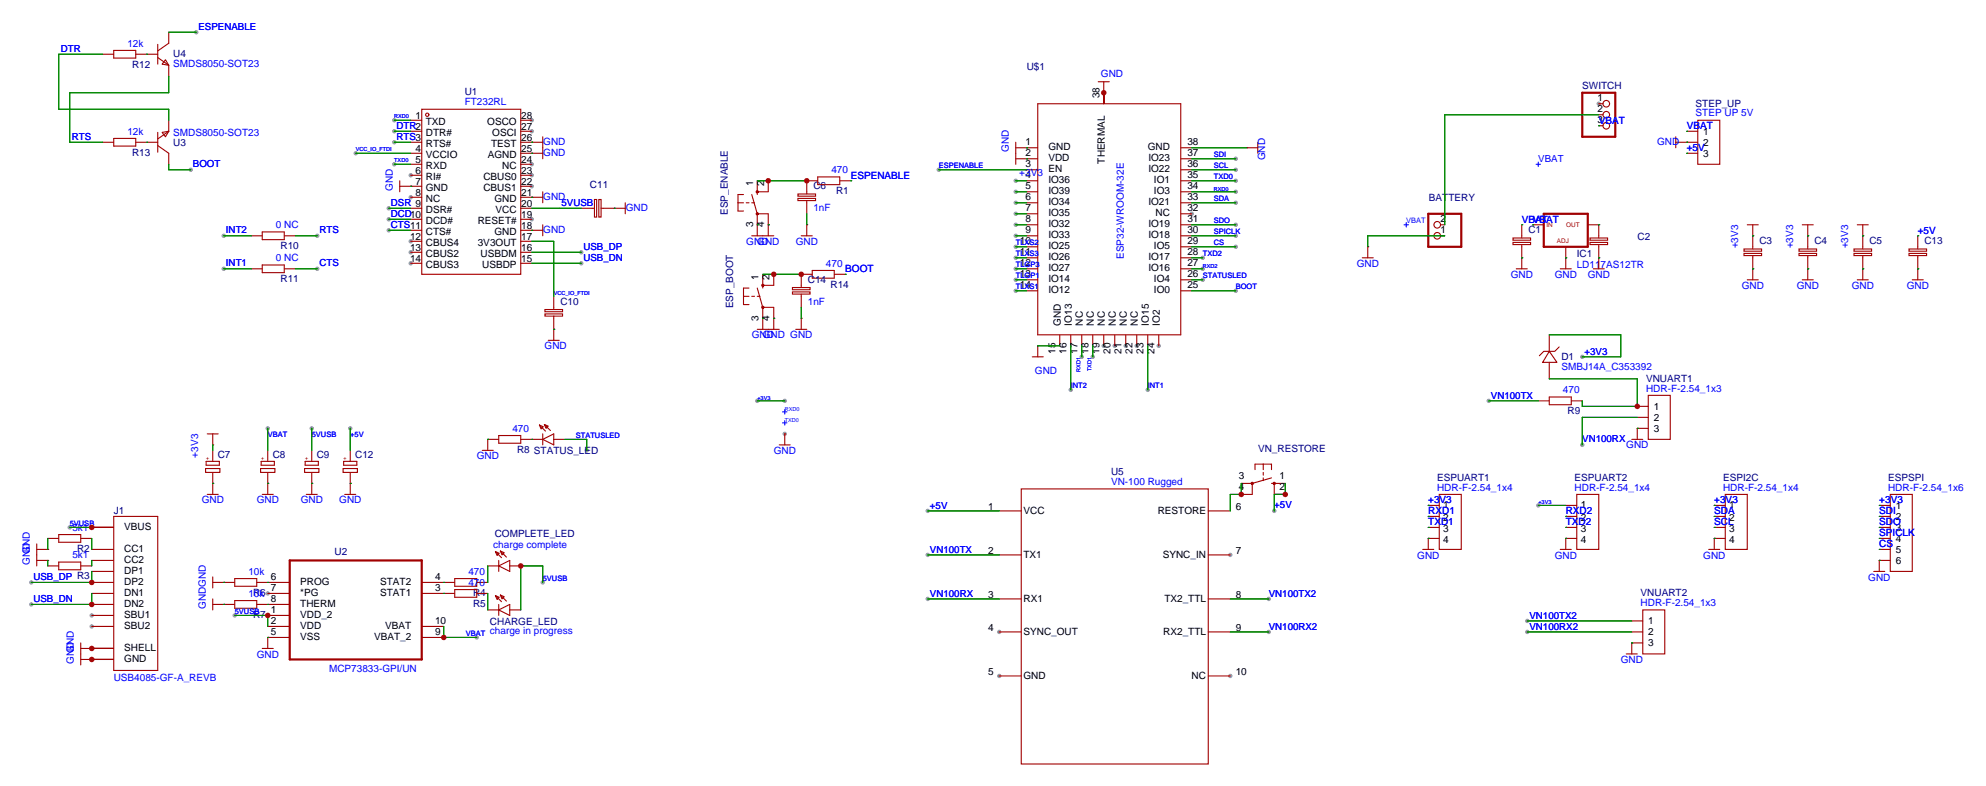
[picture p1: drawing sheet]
<svg xmlns="http://www.w3.org/2000/svg" width="459mm" height="181mm" viewBox="0 0 459 181" stroke-linecap="round" stroke-linejoin="round" font-family="sans-serif">
<g fill="#999">
<circle cx="254.9" cy="79.8" r=".51"/>
<circle cx="257.4" cy="79.8" r=".51"/>
<circle cx="259.9" cy="79.8" r=".51"/>
<circle cx="262.5" cy="79.8" r=".51"/>
<circle cx="267.6" cy="79.8" r=".51"/>
<circle cx="275.2" cy="49.4" r=".51"/>
<circle cx="369.2" cy="24" r=".51"/>
<circle cx="61.8" cy="137" r=".51"/>
<circle cx="21.2" cy="142.1" r=".51"/>
<circle cx="21.2" cy="144.6" r=".51"/>
<circle cx="94.8" cy="40.5" r=".51"/>
<circle cx="94.8" cy="45.5" r=".51"/>
<circle cx="94.8" cy="55.7" r=".51"/>
<circle cx="94.8" cy="58.2" r=".51"/>
<circle cx="94.8" cy="60.8" r=".51"/>
<circle cx="122.8" cy="50.6" r=".51"/>
<circle cx="122.8" cy="43" r=".51"/>
<circle cx="122.8" cy="40.5" r=".51"/>
<circle cx="122.8" cy="37.9" r=".51"/>
<circle cx="122.8" cy="30.3" r=".51"/>
<circle cx="122.8" cy="27.8" r=".51"/>
<circle cx="181.2" cy="100.2" r=".51"/>
<circle cx="230.7" cy="145.9" r=".51"/>
<circle cx="230.7" cy="156" r=".51"/>
<circle cx="284.1" cy="128.1" r=".51"/>
<circle cx="284.1" cy="156" r=".51"/>
<circle cx="110.1" cy="147.1" r=".51"/>
<circle cx="61.8" cy="98.9" r=".51"/>
<circle cx="285.3" cy="41.7" r=".51"/>
<circle cx="285.3" cy="44.3" r=".51"/>
<circle cx="285.3" cy="39.2" r=".51"/>
<circle cx="285.3" cy="46.8" r=".51"/>
<circle cx="265" cy="90" r=".51"/>
<circle cx="247.2" cy="90" r=".51"/>
<circle cx="285.3" cy="57" r=".51"/>
<circle cx="285.3" cy="51.9" r=".51"/>
<circle cx="285.3" cy="36.7" r=".51"/>
<circle cx="285.3" cy="54.4" r=".51"/>
<circle cx="234.5" cy="46.8" r=".51"/>
<circle cx="234.5" cy="49.4" r=".51"/>
<circle cx="234.5" cy="51.9" r=".51"/>
<circle cx="234.5" cy="54.4" r=".51"/>
<circle cx="234.5" cy="64.6" r=".51"/>
<circle cx="234.5" cy="67.1" r=".51"/>
<circle cx="277.7" cy="59.5" r=".51"/>
<circle cx="234.5" cy="62.1" r=".51"/>
<circle cx="234.5" cy="57" r=".51"/>
<circle cx="234.5" cy="59.5" r=".51"/>
<circle cx="216.8" cy="39.2" r=".51"/>
<circle cx="16.1" cy="121.7" r=".51"/>
<circle cx="54.2" cy="142.1" r=".51"/>
<circle cx="125.3" cy="134.4" r=".51"/>
<circle cx="72" cy="98.9" r=".51"/>
<circle cx="135.5" cy="104" r=".51"/>
<circle cx="277.7" cy="64.6" r=".51"/>
<circle cx="234.5" cy="41.7" r=".51"/>
<circle cx="234.5" cy="44.3" r=".51"/>
<circle cx="7.2" cy="134.4" r=".51"/>
<circle cx="7.2" cy="139.5" r=".51"/>
<circle cx="134.2" cy="60.8" r=".51"/>
<circle cx="134.2" cy="58.2" r=".51"/>
<circle cx="82.1" cy="35.4" r=".51"/>
<circle cx="91" cy="27.8" r=".51"/>
<circle cx="91" cy="37.9" r=".51"/>
<circle cx="277.7" cy="62.1" r=".51"/>
<circle cx="249.8" cy="82.4" r=".51"/>
<circle cx="252.3" cy="82.4" r=".51"/>
<circle cx="174.9" cy="92.5" r=".51"/>
<circle cx="181.2" cy="92.5" r=".51"/>
<circle cx="355.2" cy="116.7" r=".51"/>
<circle cx="214.2" cy="128.1" r=".51"/>
<circle cx="214.2" cy="138.3" r=".51"/>
<circle cx="214.2" cy="117.9" r=".51"/>
<circle cx="343.8" cy="92.5" r=".51"/>
<circle cx="365.4" cy="102.7" r=".51"/>
<circle cx="365.4" cy="82.4" r=".51"/>
<circle cx="293" cy="138.3" r=".51"/>
<circle cx="293" cy="145.9" r=".51"/>
<circle cx="352.7" cy="143.3" r=".51"/>
<circle cx="352.7" cy="145.9" r=".51"/>
<circle cx="80.9" cy="98.9" r=".51"/>
<circle cx="91" cy="30.3" r=".51"/>
<circle cx="91" cy="32.8" r=".51"/>
<circle cx="89.8" cy="48.1" r=".51"/>
<circle cx="89.8" cy="50.6" r=".51"/>
<circle cx="89.8" cy="53.2" r=".51"/>
<circle cx="51.7" cy="62.1" r=".51"/>
<circle cx="73.3" cy="62.1" r=".51"/>
<circle cx="51.7" cy="54.4" r=".51"/>
<circle cx="73.3" cy="54.4" r=".51"/>
<circle cx="45.3" cy="7.4" r=".51"/>
<circle cx="44" cy="39.2" r=".51"/>
<circle cx="285.3" cy="67.1" r=".51"/>
<circle cx="294.2" cy="117.9" r=".51"/>
</g>
<g fill="none" stroke="#a10000" stroke-width=".25">
<path d="M23.7 12.5h2.5M26.3 11.6h5v1.8h-5zM31.4 12.5h5M36.4 10.2v4.6M36.4 13.3l2.6 1.8M38.2 13.8l.8 1.3-1.6-.3zM39 7.4v2.6l-2.6 1.8M39 15.1v2.5M253.6 18.9h2.5M254.9 18.9v5M23.7 32.8h2.5M26.3 32h5v1.7h-5z"/>
<path d="M31.4 32.8h5M36.4 30.6v4.5M36.4 33.6l2.6 1.8v2.5M37.4 30.6l1.6-.3-.8 1.3zM39 27.8v2.5M39 30.3l-2.6 1.8M94.8 27.8h2.6M94.8 32.8h2.6M94.8 37.9h2.6M94.8 30.3h2.6M94.8 35.4h2.6M97.4 25.2h22.8v38.1h-22.8z"/>
<path d="M120.2 27.8h2.6M120.2 32.8h5.1M120.2 37.9h2.6M120.2 30.3h2.6M120.2 35.4h5.1M122.8 35.4h.1M122.8 32.8h.1M125.3 31.6v5.1M234.5 34.1h5.1M234.5 36.7h5.1M234.5 32.8v5.1M237.1 36.7h.1"/>
<path d="M237.1 34.1h.1M237.1 39.2h2.5M239.6 24h33v53.3h-33zM254.9 21.4h.1M272.7 34.1h2.5M272.7 36.7h2.5M272.7 39.2h2.5M287.9 34.1h.1M287.9 34.1h2.5M290.4 32.8v2.6M369.2 24h.9M369.2 26.5h.9"/>
<path d="M369.2 29h.9M386.9 32.8h5.1M386.9 31.6v2.5M389.5 32.8h.1M389.5 30.3h2.5M389.5 35.4h2.5M392 27.8h5.1v10.1h-5.1zM58 54.4h2.5M60.6 53.5h5v1.8h-5zM65.7 54.4h2.5M92.3 43h5.1M92.3 41.7v2.6"/>
<path d="M94.8 43h.1M94.8 40.5h2.6M94.8 45.5h2.6M94.8 48.1h2.6M94.8 50.6h2.6M94.8 53.2h2.6M94.8 55.7h2.6M94.8 58.2h2.6M120.2 40.5h2.6M120.2 43h2.6M120.2 45.5h5.1M120.2 48.1h2.6"/>
<path d="M120.2 50.6h2.6M120.2 53.2h5.1M120.2 55.7h2.6M120.2 58.2h2.6M122.8 45.5h.1M122.8 53.2h.1M125.3 44.3v2.5M125.3 51.9v2.5M134.2 48.1h3.1M137.3 46h.5v4.1h-.5zM138.3 46h.5v4.1h-.5zM138.8 48.1h5.6"/>
<path d="M141.8 48.1h.1M144.4 46.8v2.6M170.4 46.8h1.3M171.7 44.9h-1.3v3.8h1.3M172.3 46.8h.6M173.6 46.8h.6M173.6 44.9l1.3 4.5h2.5M173.6 54.4h5.1M174.9 51.9h.1M174.9 44.3h2.5M174.9 41.7v3.2M174.9 49.4v5"/>
<path d="M177.4 51.9h.1M177.4 41.7v2.5M177.4 49.4v5M184.3 45.8h4v.5h-4zM184.3 44.8h4v.5h-4zM185 54.4h2.6M186.3 51.9h.1M186.3 46.3v3.1M186.3 51.9v2.5M188.8 41.7h-2.5v3.1M188.8 40.8h5.1v1.8h-5.1zM193.9 41.7h2.5"/>
<path d="M237.1 41.7h2.5M237.1 44.3h2.5M237.1 46.8h2.5M237.1 49.4h2.5M237.1 51.9h2.5M237.1 54.4h2.5M237.1 57h2.5M237.1 59.5h2.5M272.7 41.7h2.5M272.7 44.3h2.5M272.7 46.8h2.5M272.7 49.4h2.5"/>
<path d="M272.7 51.9h2.5M272.7 54.4h2.5M272.7 57h2.5M272.7 59.5h2.5M314.6 59.5h2.5M315.8 57h.1M315.8 57v2.5M332.6 51.9h1M332.6 54.4h1M349.4 56h4v.5h-4zM349.4 54.9h4v.5h-4zM351.4 59.5h.1"/>
<path d="M351.4 51.9v3M351.4 56.5v5.6M353.9 51.9h2.5M361.5 59.5h.1M361.5 57v5.1M366.7 51.9h2.5v3M367.1 56h4.1v.5h-4.1zM367.1 54.9h4.1v.5h-4.1zM369.2 59.5h.1M369.2 56.5v5.6M402.7 58.5h4.1v.5h-4.1zM402.7 57.5h4.1v.5h-4.1z"/>
<path d="M403.5 51.9h2.5M404.7 54.4h.1M404.7 51.9v5.6M404.7 59v5.6M415.4 58.5h4.1v.5h-4.1zM415.4 57.5h4.1v.5h-4.1zM416.2 51.9h2.5M417.4 54.4h.1M417.4 51.9v5.6M417.4 59v5.6M428.1 58.5h4.1v.5h-4.1zM428.1 57.5h4.1v.5h-4.1z"/>
<path d="M428.9 51.9h2.5M430.1 54.4h.1M430.1 51.9v5.6M430.1 59v5.6M440.8 58.5h4.1v.5h-4.1zM440.8 57.5h4.1v.5h-4.1zM442.8 54.4v3.1M442.8 59v5.6M58 62.1h2.5M60.6 61.2h5v1.7h-5zM65.7 62.1h2.5M94.8 60.8h2.6"/>
<path d="M120.2 60.8h2.6M125.8 72.5h4.1v.5h-4.1zM125.8 71.4h4.1v.6h-4.1zM126.6 78.6h2.5M127.9 76h.1M127.9 68.4v3M127.9 73v5.6M171.7 68.4h1.2M172.9 66.5h-1.2v3.8h1.2M173.6 68.4h.6M174.9 68.4h.6M174.9 66.5l1.2 4.4h2.6"/>
<path d="M174.9 76h5M176.1 73.5h.1M176.1 63.3v3.2M176.1 71v5M176.1 65.9h2.6M178.7 73.5h.1M178.7 63.3v2.5M178.7 71v5M183 67.4h4v.5h-4zM183 66.4h4v.5h-4zM183.7 76h2.6M185 73.5h.1"/>
<path d="M185 67.9v3M185 73.5v2.5M187.5 63.3h-2.5v3.1M187.6 62.4h5v1.8h-5zM192.7 63.3h2.5M237.1 62.1h2.5M237.1 64.6h2.5M237.1 67.1h2.5M239.6 79.8h.1M239.6 79.8v2.6M244.7 77.3v2.5M247.2 77.3v2.5"/>
<path d="M249.8 77.3v2.5M252.3 77.3v2.5M254.9 77.3v2.5M257.4 77.3v2.5M259.9 77.3v2.5M262.5 77.3v2.5M265 77.3v2.5M267.6 77.3v2.5M272.7 62.1h2.5M272.7 64.6h2.5M272.7 67.1h2.5M350.1 62.1h2.6"/>
<path d="M357.7 77.3v3.8M360.3 62.1h2.5M367.9 62.1h2.5M403.5 64.6h2.5M404.7 62.1h.1M416.2 64.6h2.5M417.4 62.1h.1M428.9 64.6h2.5M430.1 62.1h.1M441.6 64.6h2.5M442.8 62.1h.1M124.6 98.1l.9 .4-.6 .5z"/>
<path d="M124.6 98.1l1.4 1.4M125.7 98l.9 .4-.5 .5zM125.7 98l1.4 1.4M238.4 82.4h2.5M355.2 92.5h2.5M357.7 81.1l1.8 2.5h-3.3zM357.7 91.6h5.1v1.8h-5.1zM357.7 83.6v3.9M360 80.1l-1 1h-2.5l-1.1 1M362.9 92.5h2.5M378.1 98.9h.1M378.1 98.9h2.5"/>
<path d="M378.1 93.8h2.5M378.1 96.3h2.5M378.1 98.9v2.5M380.6 91.3h5.1v10.1h-5.1zM26.3 119.2h10.1v35.6h-10.1zM47.5 108.2h3.3v.8h-3.3zM47.6 106.5h3v.9h-3zM47.9 114.1h2.5M47.9 100.2h2.5M49.1 111.6h.1M49.1 102.7h.1M49.1 100.2v2.5"/>
<path d="M49.1 104v2.5M49.1 109.1v5M60.2 108.2h3.3v.8h-3.3zM60.3 106.5h3v.9h-3zM60.6 114.1h2.5M61.8 111.6h.1M61.8 104v2.5M61.8 109.1v5M70.3 108.2h3.3v.8h-3.3zM70.5 106.5h3v.9h-3zM70.7 114.1h2.6M72 111.6h.1"/>
<path d="M72 104v2.5M72 109.1v5M79.2 108.2h3.3v.8h-3.3zM79.3 106.5h3.1v.9h-3.1zM79.6 114.1h2.5M80.9 111.6h.1M80.9 104v2.5M80.9 109.1v5M111.4 104h2.5M112.6 101.4h.1M112.6 101.4h2.5M112.6 101.4v2.6"/>
<path d="M115.2 100.5h5v1.8h-5zM120.3 101.4h5M125.3 101.4l2.6-1.2v2.5zM125.3 100.2v2.5M127.9 101.4h2.5M179.9 102.7h2.6M181.2 100.2h.1M181.2 100.2v2.5M230.7 117.9h5.1M235.8 112.9h43.2v63.5h-43.2zM279 117.9h5.1M286.6 114.1h2.5"/>
<path d="M286.6 111.6h2.5M289.8 108.4v-1.3h3.8v1.3M291.7 107.1v1.3M291.7 109v.7M291.7 110.3v.6M293.6 111.6h3.2M293.6 110.3l-4.4 1.3v2.5M294.2 111.6v2.5M294.3 114.1h2.5M329.8 119.2h2.5M329.8 116.7h2.5M332.3 114.1h5.1v12.7h-5.1z"/>
<path d="M361.5 119.2h2.6M361.5 116.7h2.6M364.1 114.1h5.1v12.7h-5.1zM376.8 101.4h2.5M395.8 119.2h2.6M395.8 116.7h2.6M398.4 114.1h5.1v12.7h-5.1zM433.9 119.2h2.6M433.9 116.7h2.6M436.5 114.1h5.1v17.8h-5.1zM8.5 126.8h2.5M8.5 129.4h2.5"/>
<path d="M8.5 125.6v5M11 129.4h.1M11 126.8h.1M11 124.3h2.5M11 130.6h2.5M13.6 123.4h5v1.8h-5zM13.6 129.7h5v1.8h-5zM18.7 124.3h2.5M18.7 130.6h2.5M21.2 134.4h5M21.2 137h5M21.2 139.5h5"/>
<path d="M21.2 121.7h5M21.2 126.8h5M21.2 129.4h5M21.2 131.9h5M49.1 134.4h5.1M49.1 139.5h5.1M49.1 133.2v2.5M49.1 138.3v2.5M51.7 134.4h.1M51.7 139.5h.1M54.2 133.6h5.1v1.7h-5.1zM54.2 138.6h5.1v1.8h-5.1z"/>
<path d="M59.3 134.4h7.5M59.3 139.5h7.5M61.8 137h5M97.5 134.4h7.5M97.5 137h7.5M105 133.6h5.1v1.7h-5.1zM105 136.1h5.1v1.8h-5.1zM110.1 134.4h2.5M110.1 137h2.5M112.6 130.6h2.5M114.4 127.3l.9 .4-.5 .5zM114.4 137.5l.9 .4-.5 .5z"/>
<path d="M114.4 127.3l1.4 1.4M114.4 137.5l1.4 1.4M115.2 130.6l2.5-1.2v2.5zM115.2 129.4v2.5M115.2 139.5v2.6M115.5 127.2l.9 .4-.5 .5zM115.5 137.4l.9 .3-.5 .6zM115.5 127.2l1.4 1.4M115.5 137.4l1.4 1.4M117.7 130.6h2.5M230.7 128.1h5.1M230.7 138.3h5.1"/>
<path d="M279 128.1h5.1M279 138.3h5.1M328.5 126.8h2.6M329.8 124.3h.1M329.8 121.7h2.5M329.8 124.3h2.5M329.8 124.3v2.5M360.3 126.8h2.5M361.5 124.3h.1M361.5 124.3v2.5M361.5 121.7h2.6M361.5 124.3h2.6"/>
<path d="M394.6 126.8h2.5M395.8 124.3h.1M395.8 121.7h2.6M395.8 124.3h2.6M395.8 124.3v2.5M432.7 131.9h2.5M433.9 129.4h.1M433.9 121.7h2.6M433.9 126.8h2.6M433.9 129.4h2.6M433.9 124.3h2.6M433.9 129.4v2.5"/>
<path d="M18.6 152.2h7.6M18.6 149.7h7.6M18.6 148.4v5.1M21.2 152.2h.1M21.2 149.7h.1M21.2 142.1h5M21.2 144.6h5M60.6 149.7h2.5M61.8 147.1h.1M61.8 142.1h5M61.8 144.6h5M61.8 147.1h5"/>
<path d="M61.8 147.1v2.6M97.5 144.6h5M97.5 147.1h5M112.6 140.8h2.5M115.2 140.8l2.5-1.3v2.6zM117.7 140.8h2.5M230.7 145.9h5.1M230.7 156h5.1M279 145.9h5.1M279 156h5.1M375.5 151h2.6M376.8 148.4h.1"/>
<path d="M376.8 145.9h2.5M376.8 148.4h2.5M376.8 143.3h2.5M376.8 148.4v2.6M379.3 140.8h5.1v10.2h-5.1z"/>
<circle cx="98.7" cy="26.5" r=".38"/>
<circle cx="370.9" cy="23.9" r=".76"/>
<circle cx="370.9" cy="29" r=".76"/>
<circle cx="370.9" cy="26.5" r=".76"/>
<circle cx="331.9" cy="54.4" r=".76"/>
<circle cx="331.9" cy="51.9" r=".76"/>
</g>
<g fill="none" stroke="#a10000" stroke-width=".51">
<path d="M365.4 21.4h7.6v10.2h-7.6zM329.8 49.4h7.6v7.6h-7.6zM356.5 49.4h10.1v7.6h-10.1zM66.9 129.4h30.5v22.8h-30.5z"/>
<circle cx="174.9" cy="44.3" r=".13"/>
<circle cx="174.9" cy="49.4" r=".13"/>
<circle cx="176.1" cy="65.9" r=".13"/>
<circle cx="176.1" cy="70.9" r=".13"/>
<circle cx="289.2" cy="111.6" r=".13"/>
<circle cx="294.2" cy="111.6" r=".13"/>
</g>
<g fill="none" stroke="#008700" stroke-width=".25">
<path d="M23.7 12.5h-10.1v12.7h25.4v2.6M33.9 12.5h.1M39 17.6v3.8h-22.9v11.4h7.6M39 7.4h6.3M33.9 32.8h.1M39 37.9v1.3h5M82.1 35.4h12.7M91 27.8h3.8M91 37.9h3.8M91 30.3h3.8M91 32.8h3.8M122.8 35.4h.1"/>
<path d="M122.8 32.8h.1M216.8 39.2h20.3M237.1 34.1h.1M237.1 36.7h.1M254.9 21.4h.1M275.2 34.1h12.7M275.2 39.2h10.1M275.2 36.7h10.1M369.2 29h.1M369.2 26.5h-35.6v25.4M389.5 32.8h.1M389.5 35.4h.1"/>
<path d="M389.5 30.3h.1M51.7 54.4h6.3M68.2 54.4h5.1M89.8 48.1h5M89.8 50.6h5M89.8 53.2h5M94.8 43h.1M122.8 53.2h.1M122.8 45.5h.1M122.8 58.2h11.4M122.8 48.1h11.4M122.8 55.7h5.1v12.7"/>
<path d="M141.8 48.1h.1M174.9 51.9h.1M174.9 41.7h11.4M177.4 51.9h.1M186.3 49.4v2.5M196.4 41.7h.1M234.5 54.4h2.6M234.5 41.7h2.6M234.5 44.3h2.6M234.5 46.8h2.6M234.5 57h2.6M234.5 51.9h2.6"/>
<path d="M234.5 49.4h2.6M234.5 59.5h2.6M275.2 54.4h10.1M275.2 41.7h10.1M275.2 44.3h10.1M275.2 46.8h10.1M275.2 57h10.1M275.2 51.9h10.1M275.2 59.5h2.5M333.6 54.4h-17.8v2.6M351.4 59.5h.1M351.4 51.9h.1"/>
<path d="M353.9 51.9h.1M361.5 59.5h.1M369.2 59.5h.1M369.2 51.9h.1M404.7 54.4h.1M417.4 54.4h.1M430.1 54.4h.1M442.8 54.4h.1M51.7 62.1h6.3M68.2 62.1h5.1M122.8 60.8h11.4M127.9 76h.1"/>
<path d="M176.1 73.5h.1M176.1 63.3h8.9M178.7 73.5h.1M185 70.9v2.6M195.2 63.3h.1M234.5 64.6h2.6M234.5 67.1h2.6M234.5 62.1h2.6M239.6 79.8h5.1M247.2 79.8v10.2M249.8 79.8v2.6M252.3 79.8v2.6"/>
<path d="M265 79.8v10.2M275.2 64.6h2.5M275.2 67.1h10.1M275.2 62.1h2.5M357.7 77.3h16.5v5.1h-8.8M404.7 62.1h.1M417.4 62.1h.1M430.1 62.1h.1M442.8 62.1h.1M61.8 98.9v5.1M72 98.9v5.1M80.9 98.9v5.1"/>
<path d="M174.9 92.5h6.3M343.8 92.5h11.4M357.7 87.5h20.4v6.3h-12.7v-1.3M378.1 98.9h.1M378.1 96.3h-12.7v6.4M49.1 111.6h.1M49.1 102.7v1.3M61.8 111.6h.1M72 111.6h.1M80.9 111.6h.1M112.6 101.4h.1M122.8 101.4h.1"/>
<path d="M130.4 101.4h5.1v2.6M214.2 117.9h16.5M286.6 111.6v2.5h-2.5v3.8M296.8 111.6v2.5h-2.6v3.8M329.8 116.7h.1M329.8 119.2h.1M355.2 116.7h6.3M361.5 119.2h.1M395.8 116.7h.1M395.8 119.2h.1M433.9 116.7h.1M433.9 119.2h.1"/>
<path d="M11 124.3v2.5M11 129.4v1.2M16.1 121.7h5.1M21.2 131.9v2.5h-14M21.2 124.3v2.5M21.2 129.4v1.2M21.2 137v2.5h-14M51.7 134.4h.1M51.7 139.5h.1M61.8 134.4h.1M61.8 139.5h.1M102.5 137h.1"/>
<path d="M102.5 134.4h.1M112.6 130.6v3.8M112.6 137v3.8M125.3 134.4v-3.8h-5.1v10.2M214.2 128.1h16.5M214.2 138.3h16.5M284.1 138.3h8.9M329.8 124.3h.1M329.8 121.7h.1M361.5 124.3h.1M361.5 121.7h.1M395.8 124.3h.1"/>
<path d="M395.8 121.7h.1M433.9 129.4h.1M433.9 121.7h.1M433.9 124.3h.1M433.9 126.8h.1M21.2 152.2h.1M21.2 149.7h.1M54.2 142.1h7.6v2.5M61.8 147.1h.1M102.5 144.6v2.5h7.6M284.1 145.9h8.9M352.7 145.9h24.1"/>
<path d="M352.7 143.3h24.1M376.8 148.4h.1"/>
</g>
<path d="M354.7 37.9h1M355.2 37.4v1M324.2 51.9h1M324.7 51.4v1M180.7 95.1h1M180.7 97.6h1M181.2 94.6v1M181.2 97.1v1" fill="none" stroke="#00f" stroke-width=".25"/>
<g fill="#c00">
<circle cx="102.5" cy="147.1" r=".64"/>
<circle cx="21.2" cy="121.7" r=".64"/>
<circle cx="61.8" cy="142.1" r=".64"/>
<circle cx="120.2" cy="130.6" r=".64"/>
<circle cx="21.2" cy="134.4" r=".64"/>
<circle cx="21.2" cy="139.5" r=".64"/>
<circle cx="378.1" cy="93.8" r=".64"/>
<circle cx="177.4" cy="41.7" r=".64"/>
<circle cx="186.3" cy="41.7" r=".64"/>
<circle cx="178.7" cy="63.3" r=".64"/>
<circle cx="185" cy="63.3" r=".64"/>
<circle cx="296.8" cy="114.1" r=".64"/>
<circle cx="286.6" cy="114.1" r=".64"/>
<circle cx="254.9" cy="21.4" r=".64"/>
<circle cx="21.2" cy="152.2" r=".64"/>
<circle cx="21.2" cy="149.7" r=".64"/>
</g>
<g font-size="2.3" fill="#00f">
<text x="29.4" y="10.8">12k</text>
<text x="40" y="15.5">SMDS8050-SOT23</text>
<text x="254.2" y="17.7">GND</text>
<text x="107.3" y="24.2">FT232RL</text>
<text x="389.5" y="29.8">VBAT</text>
<text x="391.5" y="26.9">STEP UP 5V</text>
<text x="29.4" y="31.1">12k</text>
<text x="40" y="31.4">SMDS8050-SOT23</text>
<text x="125.5" y="33.5">GND</text>
<text x="233" y="35.1" transform="rotate(-90 233 35.1)">GND</text>
<text x="382.6" y="33.5">GND</text>
<text x="389.5" y="34.9">+5V</text>
<text x="125.5" y="36">GND</text>
<text x="192" y="40">470</text>
<text x="196.4" y="41.3">ESPENABLE</text>
<text x="235.4" y="40.5">+3V3</text>
<text x="292.1" y="37" transform="rotate(-90 292.1 37)">GND</text>
<text x="90.7" y="44" transform="rotate(-90 90.7 44)">GND</text>
<text x="125.5" y="46.2">GND</text>
<text x="63.7" y="52.7">0 NC</text>
<text x="125.5" y="53.8">GND</text>
<text x="144.5" y="48.7">GND</text>
<text x="187.8" y="48.8">1nF</text>
<text x="351.4" y="51.4">VBAT</text>
<text x="353.9" y="51.4">VBAT</text>
<text x="442.8" y="54">+5V</text>
<text x="172.3" y="56.5">GND</text>
<text x="174.9" y="56.5">GND</text>
<text x="183.7" y="56.5">GND</text>
<text x="259.5" y="59.8" transform="rotate(-90 259.5 59.8)">ESP32-WROOM-32E</text>
<text x="401.4" y="57.3" transform="rotate(-90 401.4 57.3)">+3V3</text>
<text x="414.1" y="57.3" transform="rotate(-90 414.1 57.3)">+3V3</text>
<text x="426.8" y="57.3" transform="rotate(-90 426.8 57.3)">+3V3</text>
<text x="63.7" y="60.3">0 NC</text>
<text x="190.7" y="61.6">470</text>
<text x="195.2" y="62.9">BOOT</text>
<text x="313.3" y="61.6">GND</text>
<text x="348.8" y="64.1">GND</text>
<text x="359" y="64.1">GND</text>
<text x="364.1" y="61.9">LD117AS12TR</text>
<text x="366.6" y="64.1">GND</text>
<text x="186.5" y="70.4">1nF</text>
<text x="402.2" y="66.7">GND</text>
<text x="414.9" y="66.7">GND</text>
<text x="427.6" y="66.7">GND</text>
<text x="440.3" y="66.7">GND</text>
<text x="125.8" y="80.5">GND</text>
<text x="173.6" y="78.1">GND</text>
<text x="176.1" y="78.1">GND GND</text>
<text x="239" y="86.2">GND</text>
<text x="360.5" y="85.4">SMBJ14A_C353392</text>
<text x="360.9" y="90.8">470</text>
<text x="380.1" y="90.4">HDR-F-2.54_1x3</text>
<text x="118.3" y="99.7">470</text>
<text x="45.8" y="105.6" transform="rotate(-90 45.8 105.6)">+3V3</text>
<text x="110.1" y="106.1">GND</text>
<text x="178.7" y="104.8">GND</text>
<text x="375.5" y="103.5">GND</text>
<text x="256.5" y="112">VN-100 Rugged</text>
<text x="331.8" y="113.2">HDR-F-2.54_1x4</text>
<text x="363.6" y="113.2">HDR-F-2.54_1x4</text>
<text x="397.9" y="113.2">HDR-F-2.54_1x4</text>
<text x="436" y="113.2">HDR-F-2.54_1x6</text>
<text x="46.6" y="116.2">GND</text>
<text x="59.3" y="116.2">GND</text>
<text x="69.4" y="116.2">GND</text>
<text x="78.3" y="116.2">GND</text>
<text x="329.8" y="116.2">+3V3</text>
<text x="329.8" y="118.7">RXD1</text>
<text x="361.5" y="118.7">RXD2</text>
<text x="395.8" y="116.2">+3V3</text>
<text x="395.8" y="118.7">SDA</text>
<text x="433.9" y="116.2">+3V3</text>
<text x="433.9" y="118.7">SDI</text>
<text x="16.7" y="122.6">5k1</text>
<text x="329.8" y="121.3">TXD1</text>
<text x="361.5" y="121.3">TXD2</text>
<text x="395.8" y="121.3">SCL</text>
<text x="433.9" y="121.3">SDO</text>
<text x="433.9" y="123.8">SPICLK</text>
<text x="6.9" y="130.4" transform="rotate(-90 6.9 130.4)">GND</text>
<text x="6.9" y="127.9" transform="rotate(-90 6.9 127.9)">GND</text>
<text x="16.7" y="128.9">5k1</text>
<text x="113.9" y="126.5">charge complete</text>
<text x="327.3" y="128.9">GND</text>
<text x="359" y="128.9">GND</text>
<text x="393.3" y="128.9">GND</text>
<text x="433.9" y="126.4">CS</text>
<text x="57.4" y="132.7">10k</text>
<text x="57.4" y="137.8">10k</text>
<text x="108.2" y="132.7">470</text>
<text x="108.2" y="135.3">470</text>
<text x="431.4" y="134">GND</text>
<text x="47.5" y="140.6" transform="rotate(-90 47.5 140.6)">GNDGND</text>
<text x="378.8" y="139.9">HDR-F-2.54_1x3</text>
<text x="113.1" y="146.3">charge in progress</text>
<text x="17.1" y="153.3" transform="rotate(-90 17.1 153.3)">GND</text>
<text x="17.1" y="150.7" transform="rotate(-90 17.1 150.7)">GND</text>
<text x="59.3" y="151.8">GND</text>
<text x="76" y="155">MCP73833-GPI/UN</text>
<text x="374.2" y="153">GND</text>
<text x="26.3" y="157.2">USB4085-GF-A_REVB</text>
</g>
<g font-size="2.3" fill="#000080">
<text x="30.5" y="15.6">R12</text>
<text x="40" y="13.2">U4</text>
<text x="237.1" y="16.1">U$1</text>
<text x="107.3" y="21.9">U1</text>
<text x="365.4" y="20.6">SWITCH</text>
<text x="391.5" y="24.6">STEP_UP</text>
<text x="30.5" y="35.9">R13</text>
<text x="40" y="33.7">U3</text>
<text x="136.2" y="43.3">C11</text>
<text x="187.8" y="43.7">C6</text>
<text x="193" y="44.8">R1</text>
<text x="329.9" y="46.5">BATTERY</text>
<text x="168" y="49.6" transform="rotate(-90 168 49.6)">ESP_ENABLE</text>
<text x="352.9" y="53.9">C1</text>
<text x="64.8" y="57.5">R10</text>
<text x="364.1" y="59.3">IC1</text>
<text x="378.1" y="55.3">C2</text>
<text x="406.2" y="56.4">C3</text>
<text x="418.9" y="56.4">C4</text>
<text x="431.6" y="56.4">C5</text>
<text x="444.3" y="56.4">C13</text>
<text x="64.8" y="65.1">R11</text>
<text x="186.5" y="65.3">C14</text>
<text x="129.4" y="70.4">C10</text>
<text x="169.3" y="71.2" transform="rotate(-90 169.3 71.2)">ESP_BOOT</text>
<text x="191.8" y="66.4">R14</text>
<text x="360.5" y="83.1">D1</text>
<text x="380.1" y="88.1">VNUART1</text>
<text x="361.9" y="95.6">R9</text>
<text x="50.3" y="105.8">C7</text>
<text x="63" y="105.8">C8</text>
<text x="73.1" y="105.8">C9</text>
<text x="82" y="105.8">C12</text>
<text x="119.4" y="104.5">R8 STATUS_LED</text>
<text x="290.5" y="104.4">VN_RESTORE</text>
<text x="256.5" y="109.7">U5</text>
<text x="331.8" y="110.9">ESPUART1</text>
<text x="363.6" y="110.9">ESPUART2</text>
<text x="397.9" y="110.9">ESPI2C</text>
<text x="436" y="110.9">ESPSPI</text>
<text x="26.3" y="118.6">J1</text>
<text x="114.2" y="123.9">COMPLETE_LED</text>
<text x="17.8" y="127.4">R2</text>
<text x="77.2" y="128">U2</text>
<text x="58.4" y="137.5">R6</text>
<text x="109.2" y="137.5">R4</text>
<text x="378.8" y="137.6">VNUART2</text>
<text x="58.4" y="142.6">R7</text>
<text x="109.2" y="140.1">R5</text>
<text x="113.1" y="144.2">CHARGE_LED</text>
</g>
<g font-size="2.3">
<text x="253.9" y="22.7" transform="rotate(-90 253.9 22.7)">38</text>
<text x="368.9" y="23.3">1</text>
<text x="96" y="27.5">1</text>
<text x="98.3" y="28.8">TXD</text>
<text x="112.5" y="28.8">OSCO</text>
<text x="120.4" y="27.5">28</text>
<text x="368.9" y="25.8">2</text>
<text x="368.9" y="28.4">3VBAT</text>
<text x="96" y="35.2">4</text>
<text x="98.3" y="33.9">RTS#</text>
<text x="98.3" y="31.3">DTR#</text>
<text x="113.4" y="33.9">TEST</text>
<text x="113.7" y="31.3">OSCI</text>
<text x="120.4" y="35.2">25</text>
<text x="120.4" y="32.6">26</text>
<text x="120.4" y="30.1">27</text>
<text x="236.8" y="33.5">1</text>
<text x="242.1" y="34.7">GND</text>
<text x="265.1" y="34.7">GND</text>
<text x="274.2" y="33.5">38</text>
<text x="393.3" y="31.1">1</text>
<text x="393.3" y="33.6">2</text>
<text x="96" y="37.7">5</text>
<text x="96" y="40.2">6</text>
<text x="98.3" y="39">RXD</text>
<text x="98.3" y="36.4">VCCIO</text>
<text x="98.3" y="41.5">RI#</text>
<text x="111.6" y="41.5">CBUS0</text>
<text x="112.6" y="36.4">AGND</text>
<text x="116" y="39">NC</text>
<text x="120.4" y="40.2">23</text>
<text x="120.4" y="37.7">24</text>
<text x="236.8" y="36">2</text>
<text x="236.8" y="38.5">3</text>
<text x="236.8" y="41.1">4</text>
<text x="242.1" y="37.2">VDD</text>
<text x="242.1" y="39.8">EN</text>
<text x="255.2" y="37.8" transform="rotate(-90 255.2 37.8)">THERMAL</text>
<text x="265.2" y="39.8">IO22</text>
<text x="265.2" y="37.2">IO23</text>
<text x="274.2" y="41.1">35</text>
<text x="274.2" y="38.5">36</text>
<text x="274.2" y="36">37</text>
<text x="393.3" y="36.2">3</text>
<text x="96" y="42.8">7</text>
<text x="96" y="45.3">8</text>
<text x="98.3" y="44">GND</text>
<text x="98.3" y="46.6">NC</text>
<text x="111.6" y="44">CBUS1</text>
<text x="114.2" y="46.6">GND</text>
<text x="120.4" y="47.9">20</text>
<text x="120.4" y="45.3">21</text>
<text x="120.4" y="42.8">22</text>
<text x="173.9" y="43" transform="rotate(-90 173.9 43)">1</text>
<text x="176.4" y="43" transform="rotate(-90 176.4 43)">2</text>
<text x="236.8" y="43.6">5</text>
<text x="236.8" y="46.2">6</text>
<text x="242.1" y="42.3">IO36</text>
<text x="242.1" y="44.9">IO39</text>
<text x="242.1" y="47.4">IO34</text>
<text x="265.2" y="47.4">IO21</text>
<text x="266.5" y="44.9">IO3</text>
<text x="266.5" y="42.3">IO1</text>
<text x="274.2" y="46.2">33</text>
<text x="274.2" y="43.6">34</text>
<text x="98.3" y="49.1">DSR#</text>
<text x="98.3" y="51.7">DCD#</text>
<text x="110.3" y="51.7">RESET#</text>
<text x="114.4" y="49.1">VCC</text>
<text x="120.4" y="52.9">18</text>
<text x="120.4" y="50.4">19</text>
<text x="173.9" y="52.5" transform="rotate(-90 173.9 52.5)">3</text>
<text x="176.4" y="52.5" transform="rotate(-90 176.4 52.5)">4</text>
<text x="236.8" y="48.7">7</text>
<text x="236.8" y="51.2">8</text>
<text x="236.8" y="53.8">9</text>
<text x="242.1" y="49.9">IO35</text>
<text x="242.1" y="52.5">IO32</text>
<text x="265.2" y="52.5">IO19</text>
<text x="266.8" y="49.9">NC</text>
<text x="274.2" y="53.8">30</text>
<text x="274.2" y="51.2">31</text>
<text x="274.2" y="48.7">32</text>
<text x="332.6" y="53.8">1</text>
<text x="332.6" y="51.2">2</text>
<text x="94.7" y="55.5">12</text>
<text x="94.7" y="58">13</text>
<text x="98.3" y="54.2">CTS#</text>
<text x="98.3" y="56.7">CBUS4</text>
<text x="98.3" y="59.3">CBUS2</text>
<text x="110.3" y="56.7">3V3OUT</text>
<text x="111" y="59.3">USBDM</text>
<text x="114.2" y="54.2">GND</text>
<text x="120.4" y="58">16</text>
<text x="120.4" y="55.5">17</text>
<text x="235.5" y="56.3">10</text>
<text x="235.5" y="58.9">11</text>
<text x="242.1" y="55">IO33</text>
<text x="242.1" y="57.6">IO25</text>
<text x="265.2" y="55">IO18</text>
<text x="266.5" y="57.6">IO5</text>
<text x="274.2" y="58.9">28</text>
<text x="274.2" y="56.3">29</text>
<text x="94.7" y="60.6">14</text>
<text x="98.3" y="61.8">CBUS3</text>
<text x="111.3" y="61.8">USBDP</text>
<text x="120.4" y="60.6">15</text>
<text x="175.2" y="64.6" transform="rotate(-90 175.2 64.6)">1</text>
<text x="177.7" y="64.6" transform="rotate(-90 177.7 64.6)">2</text>
<text x="235.5" y="61.4">12</text>
<text x="235.5" y="63.9">13</text>
<text x="242.1" y="60.1">IO26</text>
<text x="242.1" y="62.6">IO27</text>
<text x="242.1" y="65.2">IO14</text>
<text x="265.2" y="62.6">IO16</text>
<text x="265.2" y="60.1">IO17</text>
<text x="266.5" y="65.2">IO4</text>
<text x="274.2" y="63.9">26</text>
<text x="274.2" y="61.4">27</text>
<text x="235.5" y="66.5">14</text>
<text x="242.1" y="67.7">IO12</text>
<text x="266.5" y="67.7">IO0</text>
<text x="274.2" y="66.5">25</text>
<text x="175.2" y="74.1" transform="rotate(-90 175.2 74.1)">3</text>
<text x="177.7" y="74.1" transform="rotate(-90 177.7 74.1)">4</text>
<text x="245" y="75.1" transform="rotate(-90 245 75.1)">GND</text>
<text x="247.5" y="75.1" transform="rotate(-90 247.5 75.1)">IO13</text>
<text x="250.1" y="75.1" transform="rotate(-90 250.1 75.1)">NC</text>
<text x="252.6" y="75.1" transform="rotate(-90 252.6 75.1)">NC</text>
<text x="255.2" y="75.1" transform="rotate(-90 255.2 75.1)">NC</text>
<text x="257.7" y="75.1" transform="rotate(-90 257.7 75.1)">NC</text>
<text x="260.2" y="75.1" transform="rotate(-90 260.2 75.1)">NC</text>
<text x="262.8" y="75.1" transform="rotate(-90 262.8 75.1)">NC</text>
<text x="265.3" y="75.1" transform="rotate(-90 265.3 75.1)">IO15</text>
<text x="267.9" y="75.1" transform="rotate(-90 267.9 75.1)">IO2</text>
<text x="243.7" y="81.7" transform="rotate(-90 243.7 81.7)">15</text>
<text x="246.3" y="81.7" transform="rotate(-90 246.3 81.7)">16</text>
<text x="248.8" y="81.7" transform="rotate(-90 248.8 81.7)">17</text>
<text x="251.4" y="81.7" transform="rotate(-90 251.4 81.7)">18</text>
<text x="253.9" y="81.7" transform="rotate(-90 253.9 81.7)">19</text>
<text x="256.4" y="81.7" transform="rotate(-90 256.4 81.7)">20</text>
<text x="259" y="81.7" transform="rotate(-90 259 81.7)">21</text>
<text x="261.5" y="81.7" transform="rotate(-90 261.5 81.7)">22</text>
<text x="264.1" y="81.7" transform="rotate(-90 264.1 81.7)">23</text>
<text x="266.6" y="81.7" transform="rotate(-90 266.6 81.7)">24</text>
<text x="381.9" y="94.6">1</text>
<text x="381.9" y="99.7">3</text>
<text x="381.9" y="97.1">2</text>
<text x="286" y="110.6">3</text>
<text x="286" y="113.2">4</text>
<text x="295.5" y="110.6">1</text>
<text x="295.5" y="113.2">2</text>
<text x="228.2" y="117.7">1</text>
<text x="236.3" y="118.7">VCC</text>
<text x="267.3" y="118.7">RESTORE</text>
<text x="285.3" y="117.7">6</text>
<text x="333.3" y="117.2">1</text>
<text x="365" y="117.2">1</text>
<text x="399.3" y="117.2">1</text>
<text x="437.7" y="117.4">1</text>
<text x="437.7" y="120">2</text>
<text x="28.7" y="122.3">VBUS</text>
<text x="333.3" y="120.2">2</text>
<text x="333.3" y="122.8">3</text>
<text x="333.3" y="125.3">4</text>
<text x="365" y="120.2">2</text>
<text x="365" y="122.8">3</text>
<text x="365" y="125.3">4</text>
<text x="399.3" y="120.2">2</text>
<text x="399.3" y="122.8">3</text>
<text x="399.3" y="125.3">4</text>
<text x="437.7" y="122.5">3</text>
<text x="437.7" y="125.1">4</text>
<text x="28.7" y="127.4">CC1</text>
<text x="28.7" y="130">CC2</text>
<text x="228.2" y="127.9">2</text>
<text x="236.3" y="128.9">TX1</text>
<text x="268.5" y="128.9">SYNC_IN</text>
<text x="285.3" y="127.9">7</text>
<text x="437.7" y="127.6">5</text>
<text x="437.7" y="130.1">6</text>
<text x="28.7" y="132.5">DP1</text>
<text x="28.7" y="135">DP2</text>
<text x="28.7" y="137.6">DN1</text>
<text x="62.5" y="133.8">6</text>
<text x="62.5" y="136.3">7</text>
<text x="69.3" y="135">PROG</text>
<text x="69.3" y="137.6">*PG</text>
<text x="87.8" y="137.6">STAT1</text>
<text x="87.8" y="135">STAT2</text>
<text x="100.5" y="136.3">3</text>
<text x="100.5" y="133.8">4</text>
<text x="28.7" y="140.1">DN2</text>
<text x="28.7" y="142.7">SBU1</text>
<text x="62.5" y="138.9">8</text>
<text x="62.5" y="141.4">1</text>
<text x="62.5" y="144">2</text>
<text x="69.3" y="140.1">THERM</text>
<text x="69.3" y="142.7">VDD_2</text>
<text x="100.5" y="144">10</text>
<text x="228.2" y="138">3</text>
<text x="236.3" y="139">RX1</text>
<text x="268.9" y="139">TX2_TTL</text>
<text x="285.3" y="138">8</text>
<text x="28.7" y="145.2">SBU2</text>
<text x="62.5" y="146.5">5</text>
<text x="69.3" y="145.2">VDD</text>
<text x="69.3" y="147.7">VSS</text>
<text x="86.4" y="147.7">VBAT_2</text>
<text x="88.9" y="145.2">VBAT</text>
<text x="100.5" y="146.5">9</text>
<text x="228.2" y="145.6">4</text>
<text x="236.3" y="146.7">SYNC_OUT</text>
<text x="268.6" y="146.7">RX2_TTL</text>
<text x="285.3" y="145.6">9</text>
<text x="380.6" y="149.2">3</text>
<text x="380.6" y="144.1">1</text>
<text x="380.6" y="146.7">2</text>
<text x="28.7" y="152.8">GND</text>
<text x="28.7" y="150.3">SHELL</text>
<text x="228.2" y="155.8">5</text>
<text x="285.3" y="155.8">10</text>
<text x="236.3" y="156.8">GND</text>
<text x="275.2" y="156.8">NC</text>
</g>
<g font-size="2.2" fill="#00f">
<text x="14.1" y="11.9">DTR</text>
<text x="45.8" y="6.8">ESPENABLE</text>
<text x="91.5" y="29.7">DTR2</text>
<text x="16.6" y="32.2">RTS</text>
<text x="91.5" y="32.2">RTS3</text>
<text x="44.6" y="38.6">BOOT</text>
<text x="355.2" y="37.5">VBAT</text>
<text x="90.3" y="47.5">DSR 9</text>
<text x="129.6" y="47.5">5VUSB</text>
<text x="52.2" y="53.8">INT2</text>
<text x="73.8" y="53.8">RTS</text>
<text x="90.3" y="50">DCD10</text>
<text x="90.3" y="52.6">CTS11</text>
<text x="134.7" y="57.6">USB_DP</text>
<text x="52.2" y="61.5">INT1</text>
<text x="73.8" y="61.5">CTS</text>
<text x="134.7" y="60.2">USB_DN</text>
<text x="365.9" y="81.9">+3V3</text>
<text x="344.3" y="92.1">VN100TX</text>
<text x="365.4" y="102.1">VN100RX</text>
<text x="214.7" y="117.5">+5V</text>
<text x="294.2" y="117.3">+5V</text>
<text x="214.7" y="127.6">VN100TX</text>
<text x="7.7" y="134">USB_DP R3</text>
<text x="214.7" y="137.8">VN100RX</text>
<text x="293" y="137.8">VN100TX2</text>
<text x="7.7" y="139.1">USB_DN</text>
<text x="353.2" y="142.9">VN100TX2</text>
<text x="293" y="145.4">VN100RX2</text>
<text x="353.2" y="145.4">VN100RX2</text>
</g>
<g font-size="1.7" fill="#00f">
<text x="216.8" y="38.8">ESPENABLE</text>
<text x="280.3" y="41.4">TXD0</text>
<text x="280.3" y="38.8">SCL</text>
<text x="280.3" y="36.3">SDI</text>
<text x="280.3" y="46.5">SDA</text>
<text x="280.3" y="51.5">SDO</text>
<text x="324.7" y="51.5">VBAT</text>
<text x="234.5" y="56.6">TLXS2</text>
<text x="234.5" y="59.2">TLXS3</text>
<text x="277.7" y="59.2">TXD2</text>
<text x="280.3" y="56.6">CS</text>
<text x="280.3" y="54.1">SPICLK</text>
<text x="234.5" y="64.2">TLGP1</text>
<text x="234.5" y="61.7">TLGP3</text>
<text x="277.7" y="64.2">STATUSLED</text>
<text x="234.5" y="66.8">TLXS1</text>
<text x="285.3" y="66.8">BOOT</text>
<text x="247.2" y="89.6">INT2</text>
<text x="265" y="89.6">INT1</text>
<text x="61.8" y="101">VBAT</text>
<text x="72" y="101">5VUSB</text>
<text x="80.9" y="101">+5V</text>
<text x="132.9" y="101.1">STATUSLED</text>
<text x="16.1" y="121.4">5VUSB</text>
<text x="125.3" y="134">5VUSB</text>
<text x="54.2" y="141.7">5VUSB</text>
<text x="107.5" y="146.8">VBAT</text>
</g>
<g font-size="1.5" fill="#a00000">
<text x="357.1" y="52.5">IN</text>
<text x="361.7" y="52.5">OUT</text>
<text x="359.5" y="56.1">ADJ</text>
</g>
<g font-size="1.3" fill="#00f">
<text x="91" y="27.3">RXD0</text>
<text x="82.1" y="35">VCC_IO_FTDI</text>
<text x="91" y="37.5">TXD0</text>
<text x="280.3" y="44">RXD0</text>
<text x="277.7" y="61.8">RXD2</text>
<text x="127.9" y="68">VCC_IO_FTDI</text>
<text x="249.5" y="85.8" transform="rotate(-90 249.5 85.8)">RXD1</text>
<text x="252.1" y="85.6" transform="rotate(-90 252.1 85.6)">TXD1</text>
<text x="174.9" y="92.3">+3V3</text>
<text x="181.2" y="94.8">RXD0</text>
<text x="181.2" y="97.4">TXD0</text>
<text x="355.2" y="116.4">+3V3</text>
</g>
<g font-size="1.2" fill="#a00000">
<text x="48.3" y="106.3" transform="rotate(-90 48.3 106.3)">+</text>
<text x="61" y="106.3" transform="rotate(-90 61 106.3)">+</text>
<text x="71.2" y="106.3" transform="rotate(-90 71.2 106.3)">+</text>
<text x="80" y="106.3" transform="rotate(-90 80 106.3)">+</text>
</g>
</svg>
